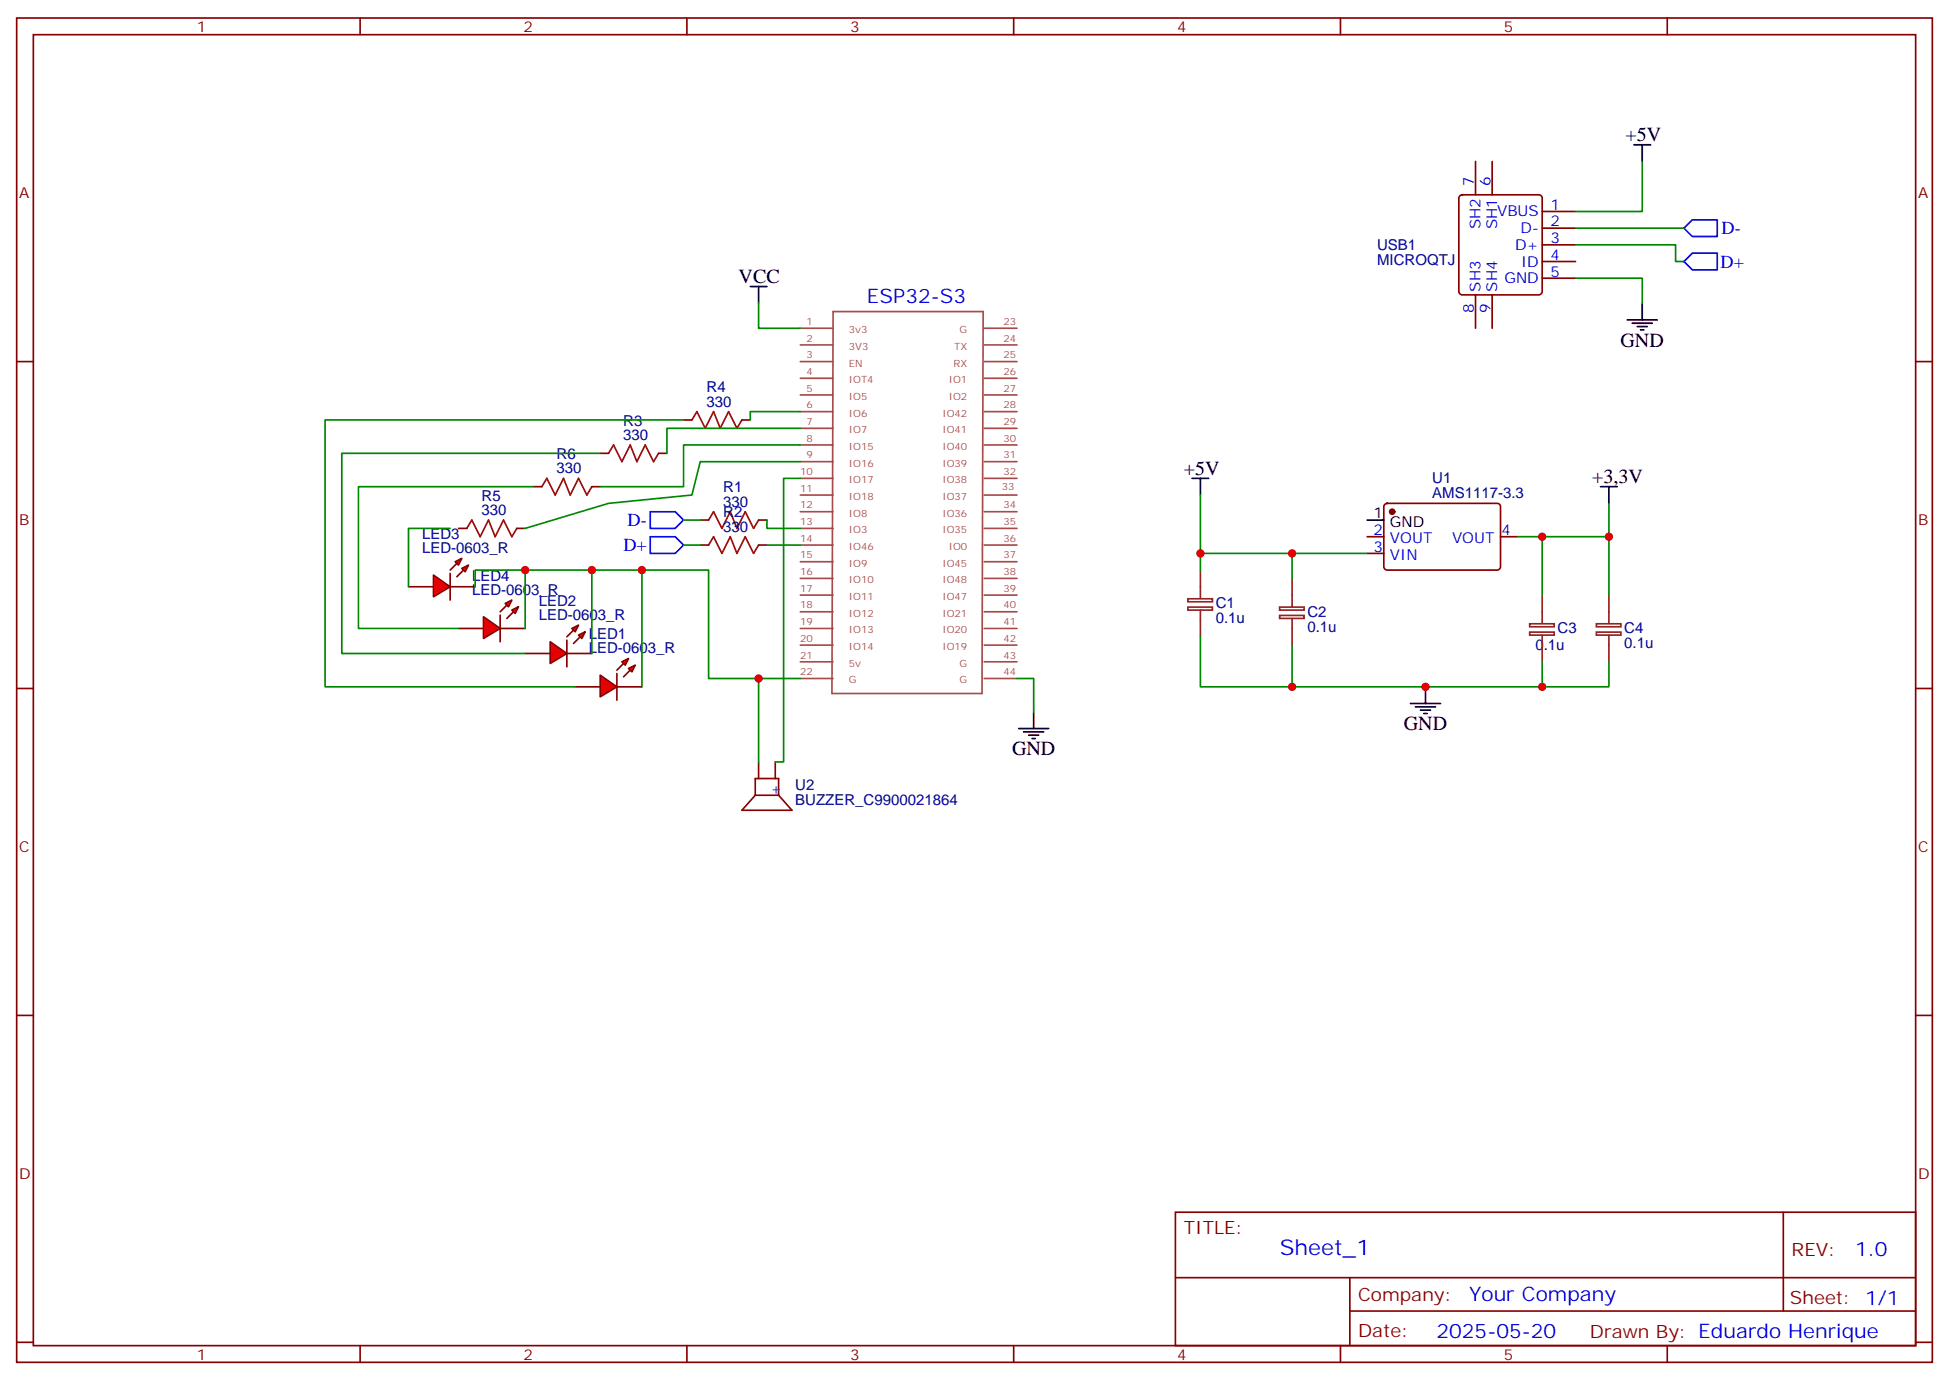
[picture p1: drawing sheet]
<svg xmlns="http://www.w3.org/2000/svg" width="412mm" height="292mm" viewBox="0 0 412 292" stroke-linecap="round" stroke-linejoin="round" font-family="sans-serif">
<g fill="none" stroke="#870000" stroke-width=".35">
<path d="M3.5 3.8h405.4v284.3h-405.4zM7.1 7.3h398.2v277.3h-398.2zM76.2 3.8v3.5M145.3 3.8v3.5M214.5 3.8v3.5M283.6 3.8v3.5M352.8 3.8v3.5M3.5 76.5h3.6M405.3 76.5h3.6M3.5 145.6h3.6M405.3 145.6h3.6M3.5 214.8h3.6"/>
<path d="M405.3 214.8h3.6M248.7 256.4h156.6v28.2h-156.6zM377.3 256.4v20.9M248.7 270.2h156.5M285.6 277.3h119.6M285.6 270.2v14.2M3.5 283.9h3.6M76.2 284.6v3.5M145.3 284.6v3.5M214.5 284.6v3.5M283.6 284.6v3.5M352.8 284.6v3.5"/>
<path d="M405.3 283.9h3.6"/>
</g>
<g fill="none" stroke="#a64a4a" stroke-width=".35">
<path d="M169.3 76.5h7M169.3 73h7M169.3 69.4h7M176.3 65.9h31.7l-.2 80.8h-31.8zM208.3 76.5h6.9M208.3 73h6.9M208.3 69.4h6.9M169.3 97.6h7M169.3 94.1h7M169.3 90.6h7M169.3 87.1h7M169.3 83.5h7"/>
<path d="M169.3 80h7M208.3 97.6h6.9M208.3 94.1h6.9M208.3 90.6h6.9M208.3 87.1h6.9M208.3 83.5h6.9M208.3 80h6.9M169.3 118.8h7M169.3 115.3h7M169.3 111.8h7M169.3 108.2h7M169.3 104.7h7"/>
<path d="M169.3 101.2h7M208.3 118.8h6.9M208.3 115.3h6.9M208.3 111.8h6.9M208.3 108.2h6.9M208.3 104.7h6.9M208.3 101.2h6.9M169.3 140h7M169.3 136.5h7M169.3 132.9h7M169.3 129.4h7M169.3 125.9h7"/>
<path d="M169.3 122.3h7M208.3 140h6.9M208.3 136.5h6.9M208.3 132.9h6.9M208.3 129.4h6.9M208.3 125.9h6.9M208.3 122.3h6.9M169.3 143.5h7M208.3 143.5h6.9"/>
</g>
<path d="M158.7 60.6h3.6M160.5 60.6v3.5M215.5 154.1h6.4M216.6 154.8h4.2M217.7 155.5h2.1M218.4 156.2h.7M218.7 150.6v3.5" fill="none" stroke="#000" stroke-width=".35"/>
<path d="M160.5 64.1v5.3h8.8M215.2 143.5h3.5v7.1" fill="none" stroke="#008700" stroke-width=".35"/>
<g fill="#f00" stroke="#870000" stroke-width=".35">
<path d="M127 142.8l3.5 2.5-3.5 2.1z"/>
<path d="M130.5 142.5v5.6z"/>
</g>
<g fill="#870000" stroke="#870000" stroke-width=".35">
<path d="M130.5 141.7l1.4-1.4z"/>
<path d="M131.9 143.2l1.4-1.5z"/>
</g>
<g fill="#f00" stroke="#870000" stroke-width=".35">
<path d="M131.6 140l1.4-.7-.7 1.4z"/>
<path d="M133 141.4l1.4-.7-.7 1.4z"/>
</g>
<path d="M121.7 145.3h5.3M130.5 145.3h5.3" fill="none" stroke="#870000" stroke-width=".35"/>
<g fill="#f00" stroke="#870000" stroke-width=".35">
<path d="M116.4 135.7l3.5 2.5-3.5 2.1z"/>
<path d="M119.9 135.4v5.6z"/>
</g>
<g fill="#870000" stroke="#870000" stroke-width=".35">
<path d="M121.4 133.3l-1.5 1.4z"/>
<path d="M121.4 136.1l1.4-1.4z"/>
</g>
<g fill="#f00" stroke="#870000" stroke-width=".35">
<path d="M121 132.9l1.4-.7-.7 1.4z"/>
<path d="M122.4 134.3l1.4-.7-.7 1.4z"/>
</g>
<path d="M127 95.9h1.8M139.3 95.9h1.8M144.6 88.8h1.8M157 88.8h1.7M97 111.8h1.8M109.4 111.8h1.7M112.9 102.9h1.8M125.2 102.9h1.8M111.1 138.2h5.3M119.9 138.2h5.3" fill="none" stroke="#870000" stroke-width=".35"/>
<path d="M128.8 95.9l1-1.8 1.8 3.5 1.7-3.5 1.5 3.5 1.7-3.5 1.8 3.5 1-1.7M146.4 88.8l1.1-1.7 1.7 3.5 1.8-3.5 1.4 3.5 1.8-3.5 1.7 3.5 1.1-1.8M98.8 111.8l1-1.8 1.8 3.5 1.8-3.5 1.4 3.5 1.7-3.5 1.8 3.5 1.1-1.7M114.7 102.9l1-1.7 1.8 3.5 1.7-3.5 1.4 3.5 1.8-3.5 1.8 3.5 1-1.8" fill="none" stroke="#a10000" stroke-width=".35"/>
<path d="M169.3 87.1h-10.6v1.7M169.3 90.6h-28.2v5.3M169.3 94.1h-24.7v8.8h-17.6M169.3 97.6h-21.1l-1.8 7.1-17.6 1.8-17.7 5.3" fill="none" stroke="#008700" stroke-width=".35"/>
<g fill="#f00" stroke="#870000" stroke-width=".35">
<path d="M91.7 121.6l3.5 2.5-3.5 2.1z"/>
<path d="M95.2 121.3v5.6z"/>
</g>
<g fill="#870000" stroke="#870000" stroke-width=".35">
<path d="M95.2 120.6l1.5-1.4z"/>
<path d="M96.7 122l1.4-1.4z"/>
</g>
<g fill="#f00" stroke="#870000" stroke-width=".35">
<path d="M96.3 118.8l1.4-.7-.7 1.4z"/>
<path d="M97.7 120.2l1.4-.7-.7 1.4z"/>
</g>
<path d="M86.4 124.1h5.3M95.2 124.1h5.3" fill="none" stroke="#870000" stroke-width=".35"/>
<g fill="#f00" stroke="#870000" stroke-width=".35">
<path d="M102.3 130.5l3.5 2.4-3.5 2.1z"/>
<path d="M105.8 130.1v5.6z"/>
</g>
<g fill="#870000" stroke="#870000" stroke-width=".35">
<path d="M107.2 128l-1.4 1.4z"/>
<path d="M107.2 130.8l1.5-1.4z"/>
</g>
<g fill="#f00" stroke="#870000" stroke-width=".35">
<path d="M106.9 127.6l1.4-.7-.7 1.4z"/>
<path d="M108.3 129l1.4-.7-.7 1.5z"/>
</g>
<g fill="none" stroke="#870000" stroke-width=".35">
<path d="M312.2 34.1v7.1M315.7 34.1v7.1M308.9 41.4l.5-.2h16.2a.71 .71 0 0 1 .7 .7v19.8a.76 .76 0 0 1-.7 .7h-16.2a.76 .76 0 0 1-.7-.7v-19.8zM326.3 44.7h7.1M326.3 48.3h7.1M326.3 51.8h7.1M326.3 55.3h7.1M326.3 58.8h7.1M312.2 62.4v7M315.7 62.4v7M148.2 110h1.7M148.2 115.3h1.7"/>
<path d="M160.5 110h1.8M160.5 115.3h1.8M289.3 113.5h3.5M289.3 117.1h3.5M293 106.7l.5-.2h23.3a.71 .71 0 0 1 .7 .7v12.7a.76 .76 0 0 1-.7 .7h-23.3a.76 .76 0 0 1-.7-.7v-12.7zM317.5 113.5h3.5M97 132.9h5.3M105.8 132.9h5.3M159.8 168.2v-3.5h4.9v3.5M159.8 168.2h4.9M159.8 168.2l-2.8 3.2h10.6l-2.9-3.2M160.5 161.1v3.6"/>
<path d="M164 161.1v3.6"/>
</g>
<g fill="none" stroke="#008700" stroke-width=".35">
<path d="M347.5 34.1v10.6h-14.1M333.4 58.8h14.1v5.3M333.4 51.8h21.1v3.5h1.8M333.4 48.3h22.9M127 95.9h-54.7v42.3h38.8M144.6 88.8h-75.8v56.5h52.9M95.2 111.8h-8.8v12.3M112.9 102.9h-37.1v30h21.2M144.6 115.3h3.6M144.6 110h3.6M162.3 110v1.8h7M162.3 115.3h7"/>
<path d="M169.3 101.2h-3.5v59.9h-1.8M254 117.1h19.4v5.2M254 104.7v15.9M273.4 117.1h15.9M321 113.5h5.3v12.4M326.3 113.5h14.1M340.4 106.5v19.4M100.5 124.1v-3.5h49.4v22.9h19.4M111.1 120.6v12.3M125.2 120.6v17.6M135.8 120.6v24.7M254 134.7v10.6h72.3v-5.3"/>
<path d="M273.4 136.5v8.8M340.4 140v5.3h-14.1M160.5 143.5v17.6"/>
</g>
<g fill="none" stroke="#000" stroke-width=".35">
<path d="M345.7 30.6h3.5M347.5 30.6v3.5M344.3 67.7h6.4M345.4 68.4h4.2M346.4 69.1h2.1M347.1 69.8h.7M347.5 64.1v3.6M252.2 101.2h3.6M254 101.2v3.5M289.3 110h3.5M338.7 102.9h3.5M340.4 102.9v3.6"/>
<path d="M298.4 148.8h6.4M299.5 149.5h4.2M300.6 150.2h2.1M301.3 150.9h.7M301.6 145.3v3.5"/>
</g>
<path d="M356.3 48.3l1.8-1.8h5.3v3.5h-5.3zM356.3 55.3l1.8-1.7h5.3v3.5h-5.3zM137.6 108.2h5.3l1.7 1.8-1.7 1.8h-5.3zM137.6 113.5h5.3l1.7 1.8-1.7 1.8h-5.3z" fill="none" stroke="#00f" stroke-width=".35"/>
<circle cx="294.6" cy="108.2" r=".53" fill="#870000" stroke="#870000" stroke-width=".35"/>
<g fill="none" stroke="#8c2424" stroke-width=".35">
<path d="M251.4 126.6h5.1v.7h-5.1zM251.4 128.4h5.1v.6h-5.1zM254 120.6v6M254 129v5.7M270.8 128.4h5.1v.6h-5.1zM270.8 130.2h5.1v.6h-5.1zM273.4 122.3v6M273.4 130.8v5.7M323.7 131.9h5.2v.7h-5.2zM323.7 133.7h5.2v.6h-5.2zM326.3 125.9v6M326.3 134.3v5.7"/>
<path d="M337.8 131.9h5.2v.7h-5.2zM337.8 133.7h5.2v.6h-5.2zM340.4 125.9v6M340.4 134.3v5.7"/>
</g>
<path d="M149.9 110l1.1-1.8 1.8 3.6 1.7-3.6 1.4 3.6 1.8-3.6 1.8 3.6 1-1.8M149.9 115.3l1.1-1.8 1.8 3.6 1.7-3.6 1.4 3.6 1.8-3.6 1.8 3.6 1-1.8" fill="none" stroke="#a10000" stroke-width=".35"/>
<g fill="#c00">
<circle cx="111.1" cy="120.6" r=".88"/>
<circle cx="125.2" cy="120.6" r=".88"/>
<circle cx="135.8" cy="120.6" r=".88"/>
<circle cx="301.6" cy="145.3" r=".88"/>
<circle cx="326.3" cy="145.3" r=".88"/>
<circle cx="340.4" cy="113.5" r=".88"/>
<circle cx="326.3" cy="113.5" r=".88"/>
<circle cx="273.4" cy="145.3" r=".88"/>
<circle cx="254" cy="117.1" r=".88"/>
<circle cx="273.4" cy="117.1" r=".88"/>
<circle cx="160.5" cy="143.5" r=".88"/>
</g>
<text font-size="4.6" fill="#00f" x="270.8" y="265.4">Sheet_1</text>
<g font-size="4.2">
<text x="344" y="29.9">+5V</text>
<text x="156.3" y="59.9">VCC</text>
<text x="342.9" y="73.3">GND</text>
<text x="250.5" y="100.5">+5V</text>
<text x="336.9" y="102.2">+3,3V</text>
<text x="297" y="154.4">GND</text>
<text x="214.1" y="159.7">GND</text>
</g>
<g font-size="4.2" fill="#00f">
<text x="183.4" y="64.1">ESP32-S3</text>
<text x="392.5" y="265.7">1.0</text>
<text x="310.9" y="275.2">Your Company</text>
<text x="304" y="283">2025-05-20</text>
</g>
<g font-size="3.9" fill="#00f">
<text x="364.3" y="49.6">D-</text>
<text x="364.1" y="56.6">D+</text>
<text x="132.8" y="111.2">D-</text>
<text x="131.9" y="116.5">D+</text>
</g>
<g font-size="3.9" fill="#800">
<text x="250.5" y="261">TITLE:</text>
<text x="379.1" y="265.7">REV:</text>
<text x="287.4" y="275.2">Company:</text>
<text x="378.7" y="275.8">Sheet: 1/1</text>
<text x="287.4" y="282.9">Date:</text>
<text x="336.4" y="282.9">Drawn By: Eduardo Henrique</text>
</g>
<g font-size="3.2" fill="#800">
<text x="41.6" y="6.8">1</text>
<text x="110.8" y="6.8">2</text>
<text x="179.9" y="6.8">3</text>
<text x="249.1" y="6.8">4</text>
<text x="318.2" y="6.8">5</text>
<text x="4.1" y="41.9">A</text>
<text x="405.9" y="41.9">A</text>
<text x="4.1" y="111.1">B</text>
<text x="405.9" y="111.1">B</text>
<text x="4.1" y="180.2">C</text>
<text x="405.9" y="180.2">C</text>
<text x="4.1" y="249.3">D</text>
<text x="405.9" y="249.3">D</text>
<text x="41.6" y="287.6">1</text>
<text x="110.8" y="287.6">2</text>
<text x="179.9" y="287.6">3</text>
<text x="249.1" y="287.6">4</text>
<text x="318.2" y="287.6">5</text>
</g>
<g font-size="3.2" fill="#00f">
<text x="311.9" y="39.4" transform="rotate(-90 311.9 39.4)">7</text>
<text x="315.4" y="39.4" transform="rotate(-90 315.4 39.4)">6</text>
<text x="316.8" y="45.8">VBUS</text>
<text x="328.1" y="44.4">1</text>
<text x="328.1" y="47.9">2</text>
<text x="313.3" y="48.5" transform="rotate(-90 313.3 48.5)">SH2</text>
<text x="316.8" y="48.5" transform="rotate(-90 316.8 48.5)">SH1</text>
<text x="320.6" y="52.8">D+</text>
<text x="321.7" y="49.3">D-</text>
<text x="328.1" y="51.4">3</text>
<text x="318.3" y="59.9">GND</text>
<text x="321.8" y="56.4">ID</text>
<text x="328.1" y="55">4</text>
<text x="328.1" y="58.5">5</text>
<text x="313.3" y="61.7" transform="rotate(-90 313.3 61.7)">SH3</text>
<text x="316.8" y="61.7" transform="rotate(-90 316.8 61.7)">SH4</text>
<text x="311.9" y="66.2" transform="rotate(-90 311.9 66.2)">8</text>
<text x="315.4" y="66.2" transform="rotate(-90 315.4 66.2)">9</text>
<text x="290.6" y="113.2">2</text>
<text x="317.7" y="113.2">4</text>
<text x="290.6" y="116.7">3</text>
<text x="294.1" y="114.9">VOUT</text>
<text x="294.1" y="118.5">VIN</text>
<text x="307.3" y="114.9">VOUT</text>
<text x="165.1" y="168.3" transform="rotate(-90 165.1 168.3)">+</text>
</g>
<g font-size="3.2" fill="#000080">
<text x="291.4" y="52.9">USB1</text>
<text x="291.4" y="56.1">MICROQTJ</text>
<text x="149.5" y="83">R4</text>
<text x="149.5" y="86">330</text>
<text x="131.9" y="93.1">330</text>
<text x="131.9" y="90">R3</text>
<text x="117.8" y="100.1">330</text>
<text x="117.8" y="97.1">R6</text>
<text x="101.9" y="105.9">R5</text>
<text x="153" y="107.2">330</text>
<text x="153" y="104.1">R1</text>
<text x="303" y="105.4">AMS1117-3.3</text>
<text x="303" y="102.2">U1</text>
<text x="101.9" y="108.9">330</text>
<text x="153" y="112.5">330</text>
<text x="153" y="109.4">R2</text>
<text x="89.3" y="117.1">LED-0603_R</text>
<text x="89.3" y="114">LED3</text>
<text x="99.9" y="125.9">LED-0603_R</text>
<text x="99.9" y="122.8">LED4</text>
<text x="114" y="131.2">LED-0603_R</text>
<text x="114" y="128.1">LED2</text>
<text x="257.2" y="131.9">0.1u</text>
<text x="257.2" y="128.7">C1</text>
<text x="276.6" y="130.5">C2</text>
<text x="124.6" y="135.2">LED1</text>
<text x="276.6" y="133.6">0.1u</text>
<text x="324.9" y="137.5">0.1u</text>
<text x="329.6" y="134">C3</text>
<text x="343.7" y="137.2">0.1u</text>
<text x="343.7" y="134">C4</text>
<text x="124.6" y="138.2">LED-0603_R</text>
<text x="168.3" y="167">U2</text>
<text x="168.3" y="170.3">BUZZER_C9900021864</text>
</g>
<g font-size="3.2">
<text x="290.6" y="109.6">1</text>
<text x="294.1" y="111.4">GND</text>
</g>
<g font-size="2.1" fill="#a54b4b">
<text x="170.7" y="68.7">1</text>
<text x="179.6" y="70.5">3v3</text>
<text x="203" y="70.5">G</text>
<text x="212.3" y="68.7">23</text>
<text x="170.7" y="75.8">3</text>
<text x="170.7" y="72.3">2</text>
<text x="179.6" y="77.5">EN</text>
<text x="179.6" y="74">3V3</text>
<text x="201.7" y="77.5">RX</text>
<text x="201.9" y="74">TX</text>
<text x="212.3" y="75.8">25</text>
<text x="212.3" y="72.3">24</text>
<text x="170.7" y="82.8">5</text>
<text x="170.7" y="79.3">4</text>
<text x="179.6" y="81.1">IOT4</text>
<text x="200.8" y="81.1">IO1</text>
<text x="212.3" y="82.8">27</text>
<text x="212.3" y="79.3">26</text>
<text x="170.7" y="89.9">7</text>
<text x="170.7" y="86.4">6</text>
<text x="179.6" y="88.1">IO6</text>
<text x="179.6" y="84.6">IO5</text>
<text x="199.4" y="88.1">IO42</text>
<text x="200.8" y="84.6">IO2</text>
<text x="212.3" y="89.9">29</text>
<text x="212.3" y="86.4">28</text>
<text x="170.7" y="93.4">8</text>
<text x="179.6" y="95.2">IO15</text>
<text x="179.6" y="91.6">IO7</text>
<text x="199.4" y="95.2">IO40</text>
<text x="199.4" y="91.6">IO41</text>
<text x="212.3" y="93.4">30</text>
<text x="169.3" y="100.5">10</text>
<text x="170.7" y="97">9</text>
<text x="179.6" y="98.7">IO16</text>
<text x="199.4" y="98.7">IO39</text>
<text x="212.3" y="100.5">32</text>
<text x="212.3" y="97">31</text>
<text x="169.3" y="107.5">12</text>
<text x="169.3" y="104">11</text>
<text x="179.6" y="105.7">IO18</text>
<text x="179.6" y="102.2">IO17</text>
<text x="199.4" y="105.7">IO37</text>
<text x="199.4" y="102.2">IO38</text>
<text x="212" y="103.7">33</text>
<text x="212.3" y="107.5">34</text>
<text x="169.3" y="111.1">13</text>
<text x="179.6" y="112.8">IO3</text>
<text x="179.6" y="109.3">IO8</text>
<text x="199.4" y="112.8">IO35</text>
<text x="199.4" y="109.3">IO36</text>
<text x="212.3" y="111.1">35</text>
<text x="169.3" y="118.1">15</text>
<text x="169.3" y="114.6">14</text>
<text x="179.6" y="119.9">IO9</text>
<text x="179.6" y="116.3">IO46</text>
<text x="199.4" y="119.9">IO45</text>
<text x="200.8" y="116.3">IO0</text>
<text x="212.3" y="118.1">37</text>
<text x="212.3" y="114.6">36</text>
<text x="169.3" y="125.2">17</text>
<text x="169.3" y="121.6">16</text>
<text x="179.6" y="123.4">IO10</text>
<text x="199.4" y="123.4">IO48</text>
<text x="212.3" y="125.2">39</text>
<text x="212.3" y="121.6">38</text>
<text x="169.3" y="128.7">18</text>
<text x="179.6" y="130.4">IO12</text>
<text x="179.6" y="126.9">IO11</text>
<text x="199.4" y="130.4">IO21</text>
<text x="199.4" y="126.9">IO47</text>
<text x="212.3" y="128.7">40</text>
<text x="169.3" y="135.8">20</text>
<text x="169.3" y="132.2">19</text>
<text x="179.6" y="137.5">IO14</text>
<text x="179.6" y="134">IO13</text>
<text x="199.4" y="137.5">IO19</text>
<text x="199.4" y="134">IO20</text>
<text x="212.3" y="135.8">42</text>
<text x="212.3" y="132.2">41</text>
<text x="169.3" y="142.8">22</text>
<text x="169.3" y="139.3">21</text>
<text x="179.6" y="141">5v</text>
<text x="203" y="141">G</text>
<text x="212.3" y="142.8">44</text>
<text x="212.3" y="139.3">43</text>
<text x="179.6" y="144.6">G</text>
<text x="203" y="144.6">G</text>
</g>
</svg>
